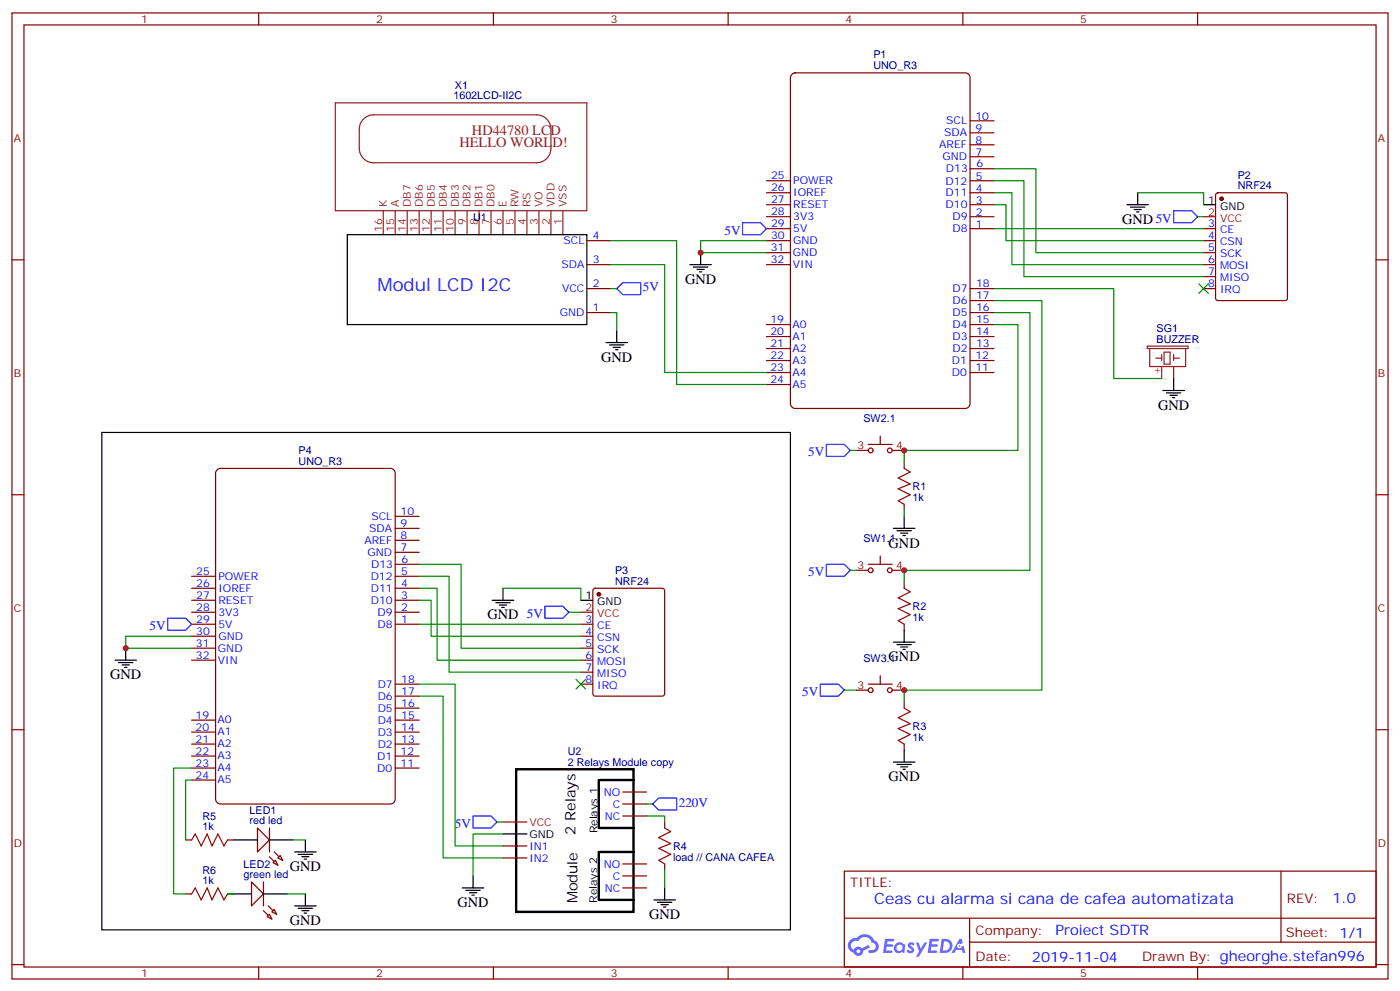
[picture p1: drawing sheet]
<svg xmlns="http://www.w3.org/2000/svg" width="412mm" height="292mm" viewBox="0 0 412 292" stroke-linecap="round" stroke-linejoin="round" font-family="sans-serif">
<path d="M30 127.3h202.8v146.4h-202.8z" fill="none" stroke="#000" stroke-width=".35"/>
<g fill="none" stroke="#870000" stroke-width=".35">
<path d="M3.5 3.8h405.4v284.3h-405.4zM7.1 7.3h398.2v277.3h-398.2zM76.2 3.8v3.5M145.3 3.8v3.5M214.5 3.8v3.5M283.6 3.8v3.5M352.8 3.8v3.5M3.5 76.5h3.6M405.3 76.5h3.6M3.5 145.6h3.6M405.3 145.6h3.6M3.5 214.8h3.6"/>
<path d="M405.3 214.8h3.6M248.7 256.4h156.6v28.2h-156.6zM377.3 256.4v20.9M248.7 270.2h156.5M285.6 277.3h119.6M285.6 270.2v14.2M3.5 283.9h3.6M76.2 284.6v3.5M145.3 284.6v3.5M214.5 284.6v3.5M283.6 284.6v3.5M352.8 284.6v3.5"/>
<path d="M405.3 283.9h3.6"/>
</g>
<g fill="#5487ff">
<path d="M267.7 277.6a1.22 1.22 0 0 1 1.7 .2l-.4 .6a.47 .47 0 0 0-.3-.4 .47 .47 0 0 0-.5 .2l.1 .2a1.14 1.14 0 0 1 .8 1.8 1.14 1.14 0 0 1-1.9 0l-.2-.2 .5-.6 .7 .5a.29 .29 0 0 0 .3-.3 .29 .29 0 0 0-.2-.3 1.04 1.04 0 0 1-.6-1.7z"/>
<path d="M260.7 276.3h2.4l.3 .2-.2 .5-1.8 .1-.1 .8h1.5l.3 .4-.3 .4h-1.6l-.2 1.1h1.7l.2 .3-.2 .3-2.6 .1z"/>
<path d="M273.8 276.3h2.4l.3 .2-.1 .5-1.8 .1-.2 .8h1.6l.3 .4-.4 .4h-1.6l-.1 1.1h1.7l.2 .3-.2 .3-2.6 .1z"/>
<path d="M282.6 276.3h.7l.3 1.3-.6 .3a.69 .69 0 0 0-1 .3 .69 .69 0 0 0 .4 .9 .69 .69 0 0 0 .9-.6l.5-.2 .6 2.2h-.8l-.2-.9h-1.8l-.5 .9h-.8z"/>
<path d="M269.8 277.4h.8l.6 1.8 1.1-1.8h.9l-2.6 4.2h-.8l.9-1.5z"/>
<path d="M277.4 276.3l-.6 4.2h1.3a2.11 2.11 0 0 0 2.5-2.1 2.11 2.11 0 0 0-2.5-2.1zM278.1 277.1a1.39 1.39 0 0 1 1.7 1.4 1.39 1.39 0 0 1-1.8 1.3h-.3z"/>
<path d="M263.7 277.9a1.54 1.54 0 0 0-.1 2.2 1.54 1.54 0 0 0 2.2 .1l.6 .3 .3-2.3-.2-.3h-.4a1.49 1.49 0 0 0-2.4 0zM264 278.9a.94 .94 0 0 1 1.8 0 .94 .94 0 0 1-1.8 0z"/>
<path d="M250.4 276.7a2.18 2.18 0 0 0 1.1 3.7 1.44 1.44 0 0 0 1.6 .9 1.44 1.44 0 0 0 1.2-1.4l2-1.1-.5-.7-1.9 1a1.47 1.47 0 0 0-2.4 .4 1.39 1.39 0 0 1-.7-1.9 1.39 1.39 0 0 1 2-.5 2.12 2.12 0 0 1 2.2-1.3 2.12 2.12 0 0 1 1.9 1.7 1.14 1.14 0 0 1 1.1 1.4 1.14 1.14 0 0 1-1.7 .7 .43 .43 0 0 0-.5 .4 .43 .43 0 0 0 .4 .5 1.98 1.98 0 0 0 2.5-1.2 1.98 1.98 0 0 0-1.2-2.6 3.1 3.1 0 0 0-5.3-.6l-.9 .1zM252.3 280a.55 .55 0 0 1 1.1 0 .55 .55 0 0 1-1.1 0z"/>
<circle cx="282.6" cy="278.4" r=".26"/>
</g>
<path d="M233.1 22l1.1-.6h50.1a1.41 1.41 0 0 1 1.5 1.5v95.9a1.51 1.51 0 0 1-1.5 1.4h-50.1a1.51 1.51 0 0 1-1.4-1.4v-95.9zM63.8 138.4l1.1-.5h50.1a1.41 1.41 0 0 1 1.4 1.4v95.9a1.51 1.51 0 0 1-1.4 1.4h-50.1a1.51 1.51 0 0 1-1.4-1.4v-95.9z" fill="none" stroke="#800000" stroke-width=".35"/>
<g fill="none" stroke="#870000" stroke-width=".35">
<path d="M285.8 39.1h7M285.8 35.6h7M225.8 56.7h7M225.8 53.2h7M285.8 56.7h7M285.8 53.2h7M285.8 49.7h7M285.8 46.1h7M285.8 42.6h7M358.3 56.9l.5-.2h19.7l.7 .5v30.6l-.4 .6-20 .1-.7-.5v-30.6zM172.9 70.8h7M172.9 77.9h7"/>
<path d="M225.8 67.3h7M225.8 63.8h7M225.8 60.3h7M225.8 70.8h7M225.8 74.4h7M225.8 77.9h7M285.8 67.3h7M285.8 63.8h7M285.8 60.3h7M354.5 67.3h3.6M354.5 70.8h3.6M354.5 74.4h3.6"/>
<path d="M354.5 77.9h3.6M172.9 92h7M172.9 84.9h7M225.8 99.1h7M225.8 95.5h7M285.8 99.1h7M285.8 95.5h7M285.8 92h7M285.8 88.5h7M285.8 84.9h7M354.5 84.9h3.6M354.5 81.4h3.6"/>
<path d="M225.8 109.6h7M225.8 106.1h7M225.8 102.6h7M225.8 113.2h7M285.8 109.6h7M285.8 106.1h7M285.8 102.6h7M266.3 136.1v1.8M116.4 159h7.1M116.4 155.5h7.1M116.4 152h7.1M266.3 148.4v1.8"/>
<path d="M56.4 176.7h7.1M56.4 173.1h7.1M56.4 169.6h7.1M116.4 176.7h7.1M116.4 173.1h7.1M116.4 169.6h7.1M116.4 166.1h7.1M116.4 162.6h7.1M174.9 173.3l.4-.2h19.8l.6 .5 .1 30.6-.5 .6-20 .1-.6-.5-.1-30.6zM266.3 171.4v1.7M56.4 183.7h7.1M56.4 187.3h7.1"/>
<path d="M56.4 190.8h7.1M56.4 194.3h7.1M56.4 180.2h7.1M116.4 183.7h7.1M116.4 180.2h7.1M171.1 183.7h3.5M171.1 187.3h3.5M171.1 190.8h3.5M171.1 194.3h3.5M171.1 197.8h3.5M266.3 183.7v1.8M56.4 219h7.1"/>
<path d="M56.4 215.5h7.1M56.4 211.9h7.1M116.4 201.4h7.1M116.4 219h7.1M116.4 215.5h7.1M116.4 211.9h7.1M116.4 208.4h7.1M116.4 204.9h7.1M171.1 201.4h3.5M266.3 206.7v1.7M266.3 219v1.8M56.4 226.1h7.1"/>
<path d="M56.4 222.5h7.1M56.4 229.6h7.1M116.4 226.1h7.1M116.4 222.5h7.1M183.4 233.1h7.1M183.4 236.6h7.1M79.4 252.2l2.4 2.4M79.4 243.7v7.1M80.8 250.8l2.5 2.4M148.2 249h7M148.2 252.5h7M183.4 240.2h7.1"/>
<path d="M183.4 254.3h7.1M183.4 257.8h7.1M195.8 241.9v1.8M195.8 254.3v1.7M183.4 261.3h7.1"/>
</g>
<g fill="none" stroke="#850000" stroke-width=".35">
<path d="M252.2 132.6h3.6M255.8 130.8h7M257.2 132.6a.71 .71 0 0 0-1-.7 .71 .71 0 0 0-.2 1.2 .71 .71 0 0 0 1.2-.4M259.3 128.3v2.5M266.3 132.6h-3.5a.71 .71 0 0 0-1-.7 .71 .71 0 0 0-.1 1.2 .71 .71 0 0 0 1.1-.4M252.2 167.9h3.6M255.8 166.1h7M257.2 167.9a.71 .71 0 0 0-1-.7 .71 .71 0 0 0-.2 1.2 .71 .71 0 0 0 1.2-.4M259.3 163.6v2.5M266.3 167.9h-3.5a.71 .71 0 0 0-1-.7 .71 .71 0 0 0-.1 1.2 .71 .71 0 0 0 1.1-.4M259.3 198.9v2.5M252.2 203.1h3.6"/>
<path d="M255.8 201.4h7M257.2 203.1a.71 .71 0 0 0-1-.6 .71 .71 0 0 0-.2 1.2 .71 .71 0 0 0 1.2-.4M266.3 203.1h-3.5a.71 .71 0 0 0-1-.6 .71 .71 0 0 0-.1 1.2 .71 .71 0 0 0 1.1-.4"/>
</g>
<g fill="none" stroke="#8c2424" stroke-width=".35">
<path d="M98.8 30.3h74.1v31.7h-74.1zM106.8 35.3a4.2 4.2 0 0 1 3.3-1.5h47.9a4.2 4.2 0 0 1 4.3 4.2v5.7a4.2 4.2 0 0 1-4.3 4.2h-47.9a4.2 4.2 0 0 1-4.3-4.2v-5.7a4.2 4.2 0 0 1 1-2.7zM112.9 62v7.1M116.4 62v7.1M119.9 62v7.1M123.5 62v7.1M127 62v7.1M130.5 62v7.1M134.1 62v7.1M137.6 62v7.1M141.1 62v7.1M144.6 62v7.1"/>
<path d="M148.2 62v7.1M151.7 62v7.1M155.2 62v7.1M158.7 62v7.1M162.3 62v7.1M165.8 62v7.1M338 101.9h12v.7h-12zM338.7 102.6v5.3h10.5v-5.3M340.4 105.4h1.8M342.2 104.4v1.7M342.2 107.9v3.5M342.9 103.6h1.8v3.6h-1.8z"/>
<path d="M345.7 105.4h1.8M345.7 104.4v1.7M345.7 107.9v3.5"/>
</g>
<g fill="#870000" stroke="#870000" stroke-width=".35">
<circle cx="359.8" cy="58.5" r=".53"/>
<circle cx="176.4" cy="174.9" r=".53"/>
</g>
<path d="M102.3 69.1h70.6v26.4h-70.6zM354.5 60.3h3.6M171.1 176.7h3.5M148.2 245.5h7" fill="none" stroke="#000" stroke-width=".35"/>
<path d="M354.5 63.8h3.6M171.1 180.2h3.5M148.2 241.9h7" fill="none" stroke="#f00" stroke-width=".35"/>
<path d="M266.3 137.9l1.8 1-3.5 1.8 3.5 1.8-3.5 1.4 3.5 1.7-3.5 1.8 1.7 1M266.3 173.1l1.8 1.1-3.5 1.8 3.5 1.7-3.5 1.4 3.5 1.8-3.5 1.8 1.7 1M266.3 208.4l1.8 1.1-3.5 1.7 3.5 1.8-3.5 1.4 3.5 1.8-3.5 1.7 1.7 1.1M195.8 243.7l1.8 1.1-3.6 1.7 3.6 1.8-3.6 1.4 3.6 1.8-3.6 1.7 1.8 1.1" fill="none" stroke="#a10000" stroke-width=".35"/>
<path d="M152 226.4h34.6v42h-34.6zM186.6 229.6h-10.2v14.1h10.2M186.6 250.8h-10.2v14.1h10.2" fill="none" stroke="#000" stroke-width=".71"/>
<g fill="#f0f0f0" stroke="#870000" stroke-width=".35">
<path d="M75.8 243.7l3.6 3.5-3.6 3.6z"/>
<path d="M81.8 252.5l.7-.7 .8 1.4z"/>
<path d="M81.1 253.2l.7 1.4-1.4-.7z"/>
</g>
<path d="M68.8 247.2h7M79.4 247.2h7" fill="none" stroke="#000" stroke-width=".35"/>
<path d="M77.6 259.6v7M77.6 268l2.5 2.5M79 266.6l2.5 2.5" fill="none" stroke="#870000" stroke-width=".35"/>
<g fill="#f0f0f0" stroke="#870000" stroke-width=".35">
<path d="M74.1 259.6l3.5 3.5-3.5 3.5z"/>
<path d="M80.1 268.4l.7-.7 .7 1.4z"/>
<path d="M78.7 269.8l.7-.7 .7 1.4z"/>
</g>
<g fill="none" stroke="#000" stroke-width=".35">
<path d="M335.1 56.7v3.6M203.2 77.9h6.3M204.3 78.6h4.2M205.3 79.3h2.1M206.4 74.4v3.5M332 60.3h6.3M333 61h4.3M334.1 61.7h2.1M334.8 62.4h.7M181.7 97.3v3.5M206 80h.7M178.5 100.8h6.4"/>
<path d="M179.6 101.5h4.2M180.6 102.2h2.1M181.3 102.9h.7M342.5 114.9h6.4M343.6 115.6h4.2M344.7 116.3h2.1M345.4 117.1h.7M345.7 111.4v3.5M263.2 155.5h6.3M264.2 156.2h4.3M265.3 156.9h2.1M266 157.6h.7"/>
<path d="M266.3 152v3.5M145 176.7h6.3M146 177.4h4.3M147.1 178.1h2.1M147.8 178.8h.7M148.2 173.1v3.6M33.9 194.3h6.3M34.9 195h4.3M36 195.7h2.1M36.7 196.4h.7M37 190.8v3.5M263.2 189h6.3"/>
<path d="M264.2 189.7h4.3M265.3 190.4h2.1M266 191.1h.7M266.3 185.5v3.5M263.2 224.3h6.3M264.2 225h4.3M265.3 225.7h2.1M266 226.4h.7M266.3 220.8v3.5M86.8 250.8h6.3M87.8 251.5h4.3M88.9 252.2h2.1"/>
<path d="M89.6 252.9h.7M90 247.2v3.6M139.3 257.8v3.5M67 263.1h7.1M77.6 263.1h7.1M86.8 266.6h6.3M87.8 267.3h4.3M88.9 268h2.1M89.6 268.7h.7M90 263.1v3.5M136.2 261.3h6.3M137.2 262h4.3"/>
<path d="M138.3 262.7h2.1M139 263.5h.7M192.6 264.9h6.4M193.7 265.6h4.2M194.7 266.3h2.1M195.4 267h.7M195.8 261.3v3.6"/>
</g>
<path d="M56.4 247.2l1.1-1.7 1.8 3.5 1.7-3.5 1.4 3.5 1.8-3.5 1.8 3.5 1-1.8M56.4 263.1l1.1-1.8 1.8 3.6 1.7-3.6 1.4 3.6 1.8-3.6 1.8 3.6 1-1.8" fill="none" stroke="#a10000" stroke-width=".35"/>
<path d="M54.7 247.2h1.7M67 247.2h1.8M54.7 263.1h1.7M67 263.1h1.8" fill="none" stroke="#870000" stroke-width=".35"/>
<path d="M218.7 65.5h5.3l1.8 1.8-1.8 1.8h-5.3zM345.7 62h5.3l1.8 1.8-1.8 1.7h-5.3zM181.7 84.9l1.7-1.7h5.3v3.5h-5.3zM243.4 130.8h5.3l1.8 1.8-1.8 1.7h-5.3zM160.5 178.4h5.3l1.8 1.8-1.8 1.8h-5.3zM243.4 166.1h5.3l1.8 1.8-1.8 1.7h-5.3zM49.4 182h5.3l1.7 1.7-1.7 1.8h-5.3zM241.7 201.4h5.2l1.8 1.7-1.8 1.8h-5.2zM192.3 236.6l1.7-1.7h5.3v3.5h-5.3zM139.3 240.2h5.3l1.8 1.7-1.8 1.8h-5.3z" fill="none" stroke="#00f" stroke-width=".35"/>
<g fill="none" stroke="#008700" stroke-width=".35">
<path d="M292.8 49.7h12.4v24.7h49.3M292.8 53.2h8.8v28.2h52.9M292.8 56.7h5.3v21.2h56.4M335.1 56.7h19.4v3.6M179.9 77.9h15.9v31.7h30M179.9 70.8h19.4v42.4h26.5M225.8 70.8h-19.4v3.6h19.4M292.8 60.3h3.5v10.5h58.2M292.8 67.3h61.7M352.8 63.8h1.7M179.9 92h1.8v5.3M179.9 84.9h1.8"/>
<path d="M292.8 84.9h35.3v26.5h14.1M292.8 95.5h7.1v37.1h-33.6v3.5M292.8 92h10.6v75.9h-37.1v3.5M292.8 88.5h14.1v114.6h-40.6v3.6M250.5 132.6h1.7M266.3 150.2v1.8M123.5 176.7h3.5v10.6h44.1M123.5 173.1h5.3v21.2h42.3M123.5 169.6h8.8v28.2h38.8M123.5 166.1h12.3v24.7h35.3M148.2 173.1h22.9v3.6M250.5 167.9h1.7"/>
<path d="M56.4 187.3h-19.4v3.5h19.4M123.5 183.7h47.6M167.6 180.2h3.5M123.5 201.4h10.6v47.6h14.1M123.5 204.9h7v47.6h17.7M248.7 203.1h3.5M56.4 229.6h-1.7v17.6M56.4 226.1h-5.2v37h3.5M190.5 236.6h1.8M86.4 247.2h3.6M146.4 241.9h1.8M148.2 245.5h-8.9v12.3"/>
<path d="M190.5 240.2h5.3v1.7M195.8 256v5.3M67 263.1h1.8M84.7 263.1h5.3"/>
</g>
<g fill="#c00">
<circle cx="266.3" cy="203.1" r=".88"/>
<circle cx="266.3" cy="167.9" r=".88"/>
<circle cx="266.3" cy="132.6" r=".88"/>
<circle cx="37" cy="190.8" r=".88"/>
<circle cx="206.4" cy="74.4" r=".88"/>
</g>
<g fill="#c00" stroke="#008700" stroke-width=".35">
<path d="M353.1 83.5l2.9 2.9zM356 83.5l-2.9 2.9z"/>
<path d="M169.7 200l2.8 2.8zM172.5 200l-2.8 2.8z"/>
</g>
<text font-size="5.3" fill="#00f" x="111.2" y="85.7">Modul LCD I2C</text>
<text font-size="4.6" fill="#00f" x="257.5" y="266">Ceas cu alarma si cana de cafea automatizata</text>
<g font-size="4.2" fill="#8d2323">
<text x="139" y="39.7">HD44780 LCD</text>
<text x="135.3" y="43.2">HELLO WORLD!</text>
</g>
<g font-size="4.2">
<text x="330.6" y="65.9">GND 5V</text>
<text x="201.8" y="83.5">GND</text>
<text x="177.1" y="106.5">GND</text>
<text x="341.1" y="120.6">GND</text>
<text x="261.8" y="161.1">GND</text>
<text x="143.6" y="182.3">GND 5V</text>
<text x="261.8" y="194.7">GND</text>
<text x="32.5" y="200">GND</text>
<text x="261.8" y="229.9">GND</text>
<text x="169.5" y="245.7" transform="rotate(-90 169.5 245.7)">2 Relays</text>
<text x="85.4" y="256.4">GND</text>
<text x="134.8" y="267">GND</text>
<text x="170.1" y="265.9" transform="rotate(-90 170.1 265.9)">Module</text>
<text x="85.4" y="272.3">GND</text>
<text x="191.2" y="270.5">GND</text>
</g>
<g font-size="4.2" fill="#00f">
<text x="392.5" y="265.7">1.0</text>
<text x="310.9" y="275.2">Proiect SDTR</text>
<text x="304" y="283">2019-11-04</text>
</g>
<g font-size="3.9" fill="#00f">
<text x="213.4" y="69">5V</text>
<text x="189.4" y="85.7">5V</text>
<text x="238.1" y="134.3">5V</text>
<text x="238.1" y="169.6">5V</text>
<text x="44.1" y="185.5">5V</text>
<text x="236.3" y="204.9">5V</text>
<text x="199.9" y="237.4">220V</text>
<text x="134" y="243.7">5V</text>
</g>
<g font-size="3.9" fill="#800">
<text x="250.5" y="261">TITLE:</text>
<text x="379.1" y="265.7">REV:</text>
<text x="287.4" y="275.2">Company:</text>
<text x="378.7" y="275.8">Sheet: 1/1</text>
<text x="287.4" y="282.9">Date:</text>
<text x="336.4" y="282.9">Drawn By: gheorghe.stefan996</text>
</g>
<g font-size="3.2" fill="#800">
<text x="41.6" y="6.8">1</text>
<text x="110.8" y="6.8">2</text>
<text x="179.9" y="6.8">3</text>
<text x="249.1" y="6.8">4</text>
<text x="318.2" y="6.8">5</text>
<text x="4.1" y="41.9">A</text>
<text x="405.9" y="41.9">A</text>
<text x="4.1" y="111.1">B</text>
<text x="405.9" y="111.1">B</text>
<text x="4.1" y="180.2">C</text>
<text x="405.9" y="180.2">C</text>
<text x="4.1" y="249.3">D</text>
<text x="405.9" y="249.3">D</text>
<text x="41.6" y="287.6">1</text>
<text x="110.8" y="287.6">2</text>
<text x="179.9" y="287.6">3</text>
<text x="249.1" y="287.6">4</text>
<text x="318.2" y="287.6">5</text>
</g>
<g font-size="3.2" fill="#000080">
<text x="257.3" y="17.2">P1</text>
<text x="257.3" y="20.4">UNO_R3</text>
<text x="133.5" y="29.2">1602LCD-II2C</text>
<text x="134" y="26.3">X1</text>
<text x="364.6" y="52.5">P2</text>
<text x="364.6" y="55.7">NRF24</text>
<text x="139.4" y="65.1">U1</text>
<text x="340.7" y="100.8">BUZZER</text>
<text x="340.7" y="97.6">SG1</text>
<text x="254.3" y="124.3">SW2.1</text>
<text x="87.9" y="136.8">UNO_R3</text>
<text x="87.9" y="133.6">P4</text>
<text x="268.8" y="147.5">1k</text>
<text x="268.8" y="144.3">R1</text>
<text x="254.3" y="159.6">SW1.1</text>
<text x="181.2" y="172.1">NRF24</text>
<text x="181.2" y="169">P3</text>
<text x="268.8" y="179.6">R2</text>
<text x="268.8" y="182.7">1k</text>
<text x="254.3" y="194.9">SW3.1</text>
<text x="268.8" y="214.9">R3</text>
<text x="268.8" y="218">1k</text>
<text x="167.2" y="225.4">2 Relays Module copy</text>
<text x="167.2" y="222.2">U2</text>
<text x="73.5" y="239.5">LED1</text>
<text x="59.6" y="244.4">1k</text>
<text x="59.6" y="241.2">R5</text>
<text x="73.5" y="242.6">red led</text>
<text x="198.3" y="250.1">R4</text>
<text x="59.6" y="257.1">R6</text>
<text x="71.7" y="255.3">LED2</text>
<text x="198.3" y="253.3">load // CANA CAFEA</text>
<text x="59.6" y="260.3">1k</text>
<text x="71.7" y="258.5">green led</text>
</g>
<g font-size="3.2" fill="#00f">
<text x="287.3" y="35.2">10</text>
<text x="278.1" y="40.2">SDA</text>
<text x="278.7" y="36.6">SCL</text>
<text x="287.3" y="38.8">9</text>
<text x="276.7" y="43.7">AREF</text>
<text x="277.6" y="47.2">GND</text>
<text x="287.3" y="45.8">7</text>
<text x="287.3" y="42.3">8</text>
<text x="227.2" y="52.8">25</text>
<text x="278.7" y="50.7">D13</text>
<text x="287.5" y="52.9">5</text>
<text x="287.6" y="49.3">6</text>
<text x="227.2" y="56.3">26</text>
<text x="227.2" y="59.9">27</text>
<text x="233.7" y="54.2">POWER</text>
<text x="233.7" y="57.7">IOREF</text>
<text x="278.5" y="54.3">D12</text>
<text x="278.5" y="57.8">D11</text>
<text x="287.5" y="59.9">3</text>
<text x="287.5" y="56.4">4</text>
<text x="227.2" y="63.4">28</text>
<text x="233.7" y="61.3">RESET</text>
<text x="233.7" y="64.8">3V3</text>
<text x="278.5" y="61.3">D10</text>
<text x="280.6" y="64.8">D9</text>
<text x="287.5" y="63.4">2</text>
<text x="166" y="71.9">SCL</text>
<text x="174.6" y="70.5">4</text>
<text x="227.2" y="66.9">29</text>
<text x="227.2" y="70.4">30</text>
<text x="233.7" y="68.3">5V</text>
<text x="233.7" y="71.8">GND</text>
<text x="280.6" y="68.4">D8</text>
<text x="287.5" y="67">1</text>
<text x="355.9" y="67">3</text>
<text x="355.9" y="70.5">4</text>
<text x="359.4" y="68.7">CE</text>
<text x="174.6" y="77.5">3</text>
<text x="227" y="74">31</text>
<text x="227" y="77.5">32</text>
<text x="233.5" y="75.4">GND</text>
<text x="355.9" y="74">5</text>
<text x="355.9" y="77.5">6</text>
<text x="359.4" y="72.2">CSN</text>
<text x="359.4" y="75.8">SCK</text>
<text x="165.4" y="79">SDA</text>
<text x="233.5" y="79">VIN</text>
<text x="355.9" y="81.1">7</text>
<text x="359.4" y="79.3">MOSI</text>
<text x="359.4" y="82.8">MISO</text>
<text x="165.6" y="86">VCC</text>
<text x="174.6" y="84.6">2</text>
<text x="280.6" y="89.5">D6</text>
<text x="280.6" y="86">D7</text>
<text x="287.5" y="88.1">17</text>
<text x="287.5" y="84.6">18</text>
<text x="355.9" y="84.6">8</text>
<text x="359.4" y="86.4">IRQ</text>
<text x="164.9" y="93.1">GND</text>
<text x="174.6" y="91.7">1</text>
<text x="226.9" y="95.1">19</text>
<text x="280.6" y="93.1">D5</text>
<text x="287.5" y="95.2">15</text>
<text x="287.5" y="91.7">16</text>
<text x="226.9" y="98.6">20</text>
<text x="233.4" y="96.5">A0</text>
<text x="233.4" y="100.1">A1</text>
<text x="280.6" y="100.1">D3</text>
<text x="280.6" y="96.6">D4</text>
<text x="287.5" y="98.7">14</text>
<text x="226.9" y="102.2">21</text>
<text x="226.9" y="105.7">22</text>
<text x="233.4" y="103.6">A2</text>
<text x="233.4" y="107.1">A3</text>
<text x="280.4" y="107.2">D1</text>
<text x="280.6" y="103.6">D2</text>
<text x="287.3" y="105.8">12</text>
<text x="287.5" y="102.2">13</text>
<text x="226.9" y="109.2">23</text>
<text x="226.9" y="112.8">24</text>
<text x="233.4" y="110.6">A4</text>
<text x="280.4" y="110.7">D0</text>
<text x="287.3" y="109.3">11</text>
<text x="233.4" y="114.2">A5</text>
<text x="109.4" y="153.1">SCL</text>
<text x="118" y="155.2">9</text>
<text x="118" y="151.6">10</text>
<text x="107.3" y="160.1">AREF</text>
<text x="108.8" y="156.6">SDA</text>
<text x="118" y="158.7">8</text>
<text x="108.3" y="163.6">GND</text>
<text x="109.3" y="167.1">D13</text>
<text x="118" y="162.2">7</text>
<text x="118.3" y="165.7">6</text>
<text x="57.8" y="169.2">25</text>
<text x="57.8" y="172.7">26</text>
<text x="64.3" y="170.6">POWER</text>
<text x="109.2" y="170.7">D12</text>
<text x="118.1" y="169.3">5</text>
<text x="118.1" y="172.8">4</text>
<text x="57.8" y="176.3">27</text>
<text x="57.8" y="179.8">28</text>
<text x="64.3" y="174.2">IOREF</text>
<text x="64.3" y="177.7">RESET</text>
<text x="109.2" y="177.7">D10</text>
<text x="109.2" y="174.2">D11</text>
<text x="118.1" y="179.8">2</text>
<text x="118.1" y="176.3">3</text>
<text x="57.8" y="183.3">29</text>
<text x="64.3" y="181.2">3V3</text>
<text x="64.3" y="184.7">5V</text>
<text x="111.2" y="184.8">D8</text>
<text x="111.2" y="181.3">D9</text>
<text x="118.1" y="183.4">1</text>
<text x="172.4" y="183.4">3</text>
<text x="175.9" y="185.1">CE</text>
<text x="57.7" y="190.4">31</text>
<text x="57.8" y="186.9">30</text>
<text x="64.2" y="191.8">GND</text>
<text x="64.3" y="188.3">GND</text>
<text x="172.4" y="186.9">4</text>
<text x="172.4" y="190.4">5</text>
<text x="175.9" y="188.7">CSN</text>
<text x="57.7" y="194">32</text>
<text x="64.2" y="195.4">VIN</text>
<text x="172.4" y="194">6</text>
<text x="172.4" y="197.5">7</text>
<text x="175.9" y="192.2">SCK</text>
<text x="175.9" y="195.7">MOSI</text>
<text x="111.3" y="202.4">D7</text>
<text x="118.2" y="201">18</text>
<text x="172.4" y="201">8</text>
<text x="175.9" y="199.2">MISO</text>
<text x="175.9" y="202.8">IRQ</text>
<text x="111.3" y="209.5">D5</text>
<text x="111.3" y="206">D6</text>
<text x="118.2" y="208.1">16</text>
<text x="118.2" y="204.5">17</text>
<text x="57.6" y="211.5">19</text>
<text x="57.6" y="215.1">20</text>
<text x="64.1" y="212.9">A0</text>
<text x="111.3" y="213">D4</text>
<text x="118.2" y="215.1">14</text>
<text x="118.2" y="211.6">15</text>
<text x="57.6" y="218.6">21</text>
<text x="64.1" y="216.5">A1</text>
<text x="64.1" y="220">A2</text>
<text x="111.3" y="220.1">D2</text>
<text x="111.3" y="216.5">D3</text>
<text x="118.2" y="218.7">13</text>
<text x="57.6" y="222.1">22</text>
<text x="57.6" y="225.6">23</text>
<text x="64.1" y="223.5">A3</text>
<text x="64.1" y="227.1">A4</text>
<text x="111.1" y="227.1">D0</text>
<text x="111.1" y="223.6">D1</text>
<text x="118" y="225.7">11</text>
<text x="118" y="222.2">12</text>
<text x="57.6" y="229.2">24</text>
<text x="64.1" y="230.6">A5</text>
<text x="177.9" y="234.2">NO</text>
<text x="180.5" y="237.7">C</text>
<text x="178.1" y="241.2">NC</text>
<text x="155.9" y="250">IN1</text>
<text x="155.9" y="253.6">IN2</text>
<text x="177.9" y="255.3">NO</text>
<text x="178.1" y="262.4">NC</text>
<text x="180.5" y="258.9">C</text>
</g>
<g font-size="3.2">
<text x="355.9" y="59.9">1</text>
<text x="359.4" y="61.7">GND</text>
<text x="172.4" y="176.3">1</text>
<text x="175.9" y="178.1">GND</text>
<text x="176" y="245.3" transform="rotate(-90 176 245.3)">Relays 1</text>
<text x="155.9" y="246.5">GND</text>
<text x="175.9" y="265.8" transform="rotate(-90 175.9 265.8)">Relays 2</text>
</g>
<g font-size="3.2" fill="#8d2323">
<text x="113.9" y="61" transform="rotate(-90 113.9 61)">K</text>
<text x="117.5" y="61" transform="rotate(-90 117.5 61)">A</text>
<text x="121" y="61" transform="rotate(-90 121 61)">DB7</text>
<text x="124.5" y="61" transform="rotate(-90 124.5 61)">DB6</text>
<text x="128.1" y="61" transform="rotate(-90 128.1 61)">DB5</text>
<text x="131.6" y="61" transform="rotate(-90 131.6 61)">DB4</text>
<text x="135.1" y="61" transform="rotate(-90 135.1 61)">DB3</text>
<text x="138.6" y="61" transform="rotate(-90 138.6 61)">DB2</text>
<text x="142.2" y="61" transform="rotate(-90 142.2 61)">DB1</text>
<text x="145.7" y="61" transform="rotate(-90 145.7 61)">DB0</text>
<text x="149.2" y="61" transform="rotate(-90 149.2 61)">E</text>
<text x="152.8" y="61" transform="rotate(-90 152.8 61)">RW</text>
<text x="156.3" y="61" transform="rotate(-90 156.3 61)">RS</text>
<text x="159.8" y="61" transform="rotate(-90 159.8 61)">VO</text>
<text x="163.3" y="61" transform="rotate(-90 163.3 61)">VDD</text>
<text x="166.9" y="61" transform="rotate(-90 166.9 61)">VSS</text>
<text x="112.5" y="68.2" transform="rotate(-90 112.5 68.2)">16</text>
<text x="116.1" y="68.2" transform="rotate(-90 116.1 68.2)">15</text>
<text x="119.6" y="68.2" transform="rotate(-90 119.6 68.2)">14</text>
<text x="123.1" y="68.2" transform="rotate(-90 123.1 68.2)">13</text>
<text x="126.6" y="68.2" transform="rotate(-90 126.6 68.2)">12</text>
<text x="130.2" y="68.2" transform="rotate(-90 130.2 68.2)">11</text>
<text x="133.7" y="68.2" transform="rotate(-90 133.7 68.2)">10</text>
<text x="137.2" y="66.2" transform="rotate(-90 137.2 66.2)">9</text>
<text x="140.8" y="66.2" transform="rotate(-90 140.8 66.2)">8</text>
<text x="144.3" y="66.2" transform="rotate(-90 144.3 66.2)">7</text>
<text x="147.8" y="66.2" transform="rotate(-90 147.8 66.2)">6</text>
<text x="151.3" y="66.2" transform="rotate(-90 151.3 66.2)">5</text>
<text x="154.9" y="66.2" transform="rotate(-90 154.9 66.2)">4</text>
<text x="158.4" y="66.2" transform="rotate(-90 158.4 66.2)">3</text>
<text x="161.9" y="66.2" transform="rotate(-90 161.9 66.2)">2</text>
<text x="165.5" y="66.2" transform="rotate(-90 165.5 66.2)">1</text>
<text x="341.8" y="110.5" transform="rotate(-90 341.8 110.5)">+</text>
</g>
<g font-size="3.2" fill="#f00">
<text x="355.9" y="63.4">2</text>
<text x="359.4" y="65.2">VCC</text>
<text x="172.4" y="179.8">2</text>
<text x="175.9" y="181.6">VCC</text>
<text x="155.9" y="243">VCC</text>
</g>
<g font-size="3.2" fill="#840000">
<text x="252.6" y="132.2">3</text>
<text x="264" y="132.2">4</text>
<text x="252.6" y="167.5">3</text>
<text x="264" y="167.5">4</text>
<text x="252.6" y="202.8">3</text>
<text x="264" y="202.8">4</text>
</g>
</svg>
